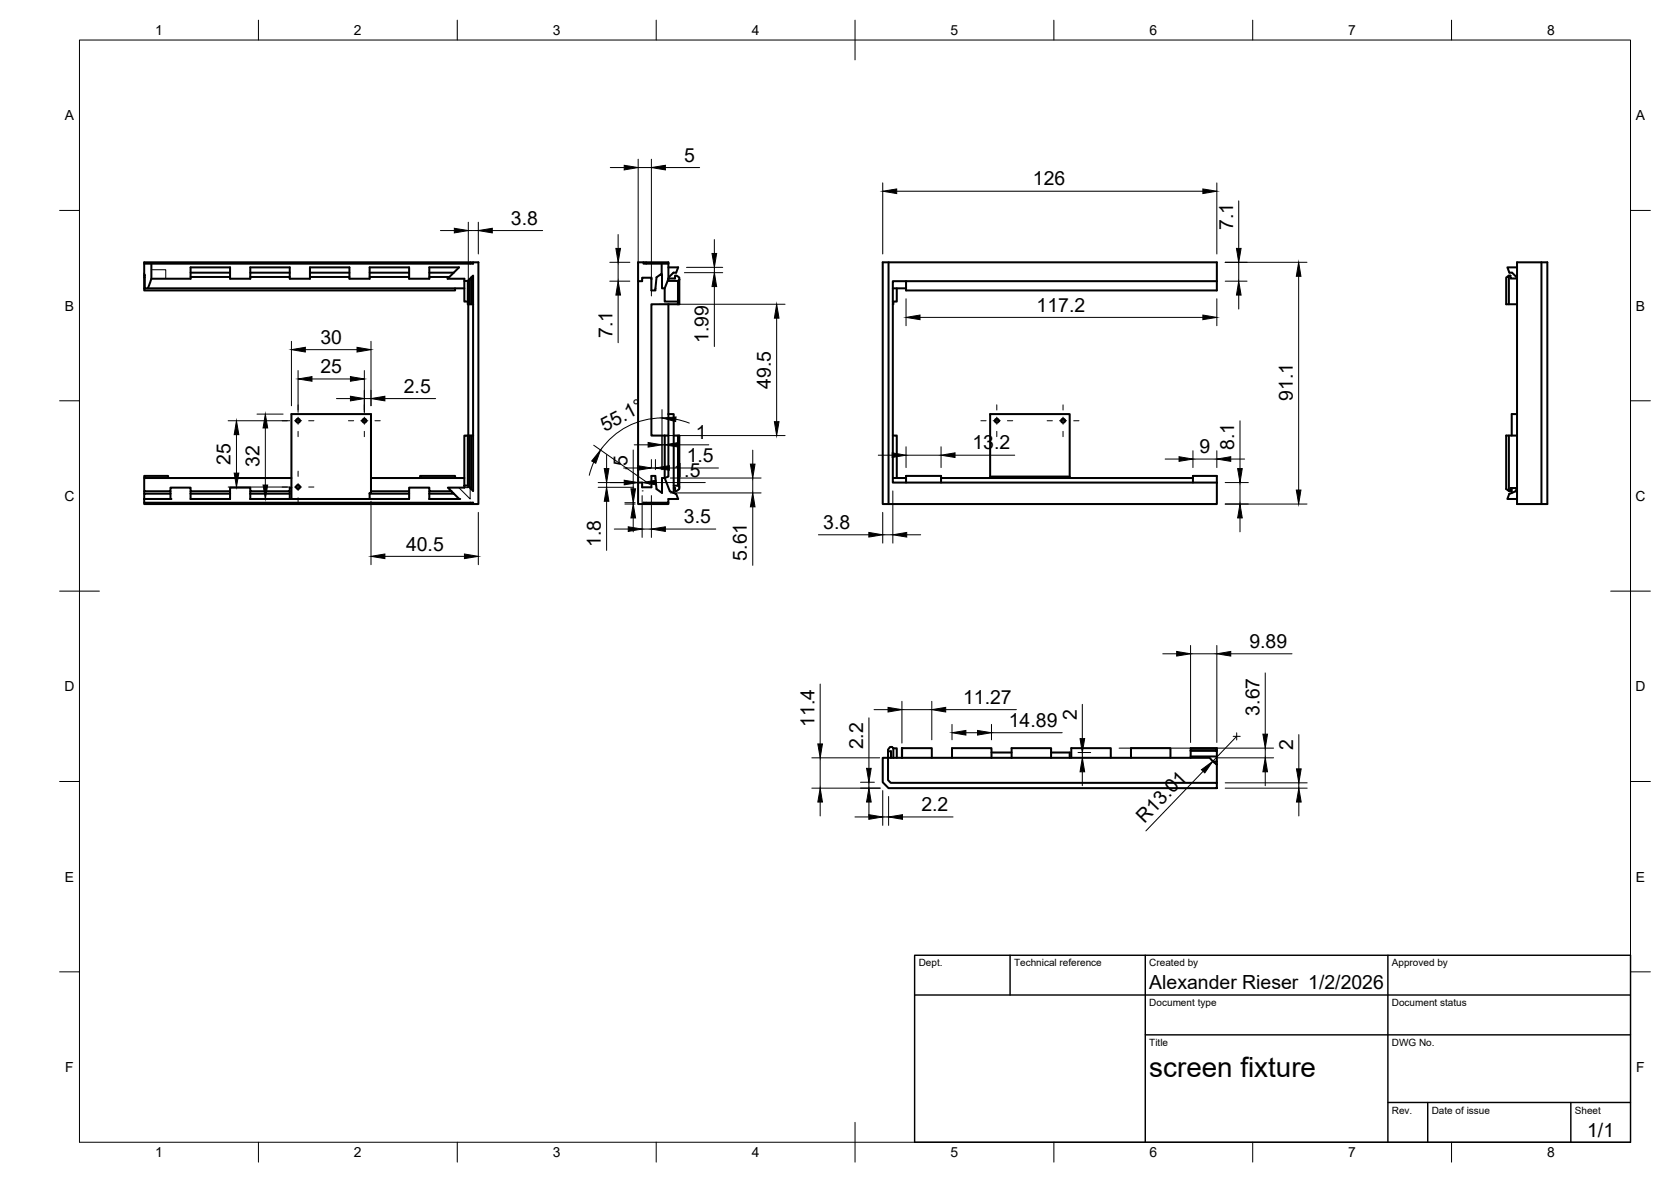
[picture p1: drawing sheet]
<svg xmlns="http://www.w3.org/2000/svg" width="420mm" height="297mm" viewBox="0 0 420 297" stroke-linecap="round" stroke-linejoin="round" font-family="sans-serif">
<!-- layer: Visible -->
<g fill="none" stroke="#000" stroke-width=".51">
<path d="M36.3 66.3v2.9h.1M36.3 69.7v2.8M36.4 72.5l-.1 .5h78.1v-.5M37.2 72.5h79.6M38.1 66.3v1.5a8.8 8.8 0 0 1-.9 4.7h-.8v-3.4l-.1 .1 .1 .5M38.1 70h9.8v-2.8h9.9v2.8h5.1v-2.8h10v2.8h5v-2.8h10v2.8h5v-2.8h10v2.8h5v-2.8h7.5l-2.9 2.8h4.3v5.8h.8M47.9 68.5h9.9M47.9 69.6h9.9M62.9 68.5h10M62.9 69.6h10M77.9 68.5h10M77.9 69.6h10"/>
<path d="M92.9 68.5h10M92.9 69.6h10M107.9 68.5h6.2M107.9 69.6h5.1M116.8 70.6h.8M117.8 76.5v33M118 76.5v-6.2l-.4 .3v5.9h1.4M118.3 65.9v.4M118.4 76.5v-6.7l.6-.5v7.2M118.4 69.8l-.4 .5M119 65.9v.4h-82.7v-.4h84v60.8h-1.3M119 76.5v46.9l-1.4-1.3"/>
<path d="M161.8 65.9v.4h6.3M162.5 65.9v.4M166.4 66.3v2.5M168.1 66.3v1.5a8.9 8.9 0 0 1-1 4.7h-.6l-.1-3.7-1.3 .9-.3 3.3h-1v-3.2h-2.3v.9h-1.1v50.6M168.1 66.3v-.4h-7.7v4.8M168.1 67.2h2.4l-.5 1.3h-.7l-1.1 1.1-.1 .4v.6h2.4v5.2h-3.4v-3.3M168.1 76.5v27.6M168.1 70h1.6v-.7h.4l.7 .5v.5M170.5 76.5h-6.7v33h3.3M170.5 75.8v.7M170.8 70.3v6.2h-.3M170.8 70.3l-.3 .3"/>
<path d="M223.4 65.9v60.8M224.5 72.5h3.3M224.6 75.8l-.1 .7M225.5 72.5v3.3h-1M227.8 70.7v2.3h78.2v-7.1h-84v60.8h84v-5.4M306 70.7h-81.5v50.6h81.5M379.4 76.5v-7.2l-.7 .5v6.7h2.7M381.4 65.9h7.7v60.8h-7.7zM381.4 67.2h-2.4l.5 1.3h.7l1.2 1.5h-1.6v-.7h-.4M387.6 65.9v60.8M116.8 109.5h.8v12.6h-.8zM117.6 109.5h1.4"/>
<path d="M118 109.5v12.9M118.4 109.5v13.4M167.1 109.5v10.6h-.6v3.8l-1.4-1-.3-3.3h-1v2.9h-2.3v-1.2h-1.1M167.1 109.5h1M168.1 104.1v15.7l-1 .3 1.3 3.4 1.6 .6 .5 1.3h-2.4v.9h-6.3v.4h.7M168.1 104.1h1.3v19.8M169.4 109.5h1.1v12.6h-1.1M170.5 109.5h.3v12.9M224.5 109.5h1v10.6M249 119.8v-15.7h20v15.7M379.4 109.5v13.9M381.4 109.5h-2.7v13.4l.7 .5h.4v-.8h1.6"/>
<path d="M381.4 104.1h-1.3v5.4M36.3 120.1v-.5h6v.5M36.3 125.4h6.6M36.3 126.3h82.7v.4h-.7v-.4M36.3 125.4v1.3h82M36.3 123.5v.6M42.9 124.1h-6.6v1.3M42.9 123.5v1.9M47.9 125.4h9.9M47.9 123.5v1.9M57.8 123.5v.6h-9.9M57.8 124.1v1.3"/>
<path d="M62.9 125.4h10M62.9 123.5v1.9M72.9 123.5v.6h-10M72.9 124.1v1.3M73.3 120.1h-37v3.4h6.6v-1h5v1h9.9v-1h5.1v1h10v-1h.4M92.9 124.1v-.2h.4v-19.8h-20v21.3h29.6M92.9 124.1v1.3h10M92.9 124.1h10M93.3 120.1h23.5M102.9 123.5v1.9M105.6 120.1v-.5h8.8v.5M107.9 125.4h7.6"/>
<path d="M107.9 123.5v1.9M113.5 123.5l.6 .6h-6.2M114.1 124.1l1.4 1.3M116.8 122.1v.4h-4.2l.9 1h-5.6v-1h-5v1h-9.6M160.4 121.3v5.4h1.4M162.5 126.3v.4h5.6v-.4M170.5 122.1l.3 .3v.5l-.7 .5h-.4v-.8h-.3M224.5 120.1h3.3M227.8 121.3v-1.7h8.8v1.7M236.6 120.1h63.4M249 120.1v-.3h20v.3M300 121.3v-1.7h6v1.7"/>
<path d="M380.1 122.6v1.3M381.4 122.6l-.3 .9-1.6 .6-.5 1.3h2.4M222 190.4h1.3v5.6l.7 .7h82v1.4h-82.6l-1.4-1.5zM223.3 188.8h.7v1.6M224.6 188.1l-.3-.4h-.5l-.5 .7v2h80.9l1.8 1.7v4.6M224.6 188.1h.9v2.3M224.6 188.1v2.3M226.8 188h.1M226.8 188h7.5v2.4M226.8 188v.8M226.8 188v2.4M239.4 190.4v-2.4h9.9v2.4"/>
<path d="M249.3 189.1h5.1M254.4 190.4v-2.4h9.9v2.4M264.3 189.1h4.7v1.3M269.4 190.4v-2.4h9.9v2.4M284.4 190.4v-2.4h9.9v2.4M299.4 190.4v-.3h6.6v1.3h-1M299.4 188.7h6.6v1.4M299.4 188.5h6.6v-.5h-6.6v.7M299.4 188.7v1.4M305.8 192.1h.2M306 191.4v.7M306 188.5v.2"/>
<circle cx="74.9" cy="105.7" r=".5"/>
<circle cx="91.6" cy="105.7" r=".5"/>
<circle cx="250.6" cy="105.7" r=".5"/>
<circle cx="267.3" cy="105.7" r=".5"/>
<circle cx="74.9" cy="122.4" r=".5"/>
</g>
<!-- layer: Visible Narrow -->
<path d="M38.1 67.8h3.6v2.2M115.4 122.5l2.8 2.9v-2.8M117.8 122.2v.3h-1" fill="none" stroke="#000" stroke-width=".25"/>
<!-- layer: Visible -->
<g fill="#000">
<circle cx="42.9" cy="125.4" r=".25"/>
<circle cx="72.9" cy="125.4" r=".25"/>
<circle cx="115.5" cy="125.4" r=".25"/>
</g>
<!-- layer: BORDER -->
<g fill="none" stroke="#000" stroke-width=".25">
<path d="M20 10.1h390v276.9h-390zM65 5.1v5M115 5.1v5M165 5.1v5M215 5.1v10M265 5.1v5M315 5.1v5M365 5.1v5M15 52.9h5M410 52.9h5M15 100.7h5M410 100.7h5"/>
<path d="M15 148.6h10M405 148.6h10M15 196.4h5M410 196.4h5M15 244.2h5M410 244.2h5M65 287v5M115 287v5M165 287v5M215 282.1v9.9M265 287v5M315 287v5"/>
<path d="M365 287v5"/>
</g>
<!-- layer: TITLEBLOCK -->
<path d="M230 240.1h180v46.9h-180zM230 250h180M254 240.1v9.9M288 240.1v46.9M349 240.1v46.9M288 260.1h122M349 277.1h61M359 277.1v9.9M395 277.1v9.9" fill="none" stroke="#000" stroke-width=".36"/>
<!-- layer: Smart Centers -->
<g fill="none" stroke="#000" stroke-width=".25">
<path d="M71 105.7h1.3M74 105.7h1.8M75 101.7v1.3M75 104.8v1.8M75 108.4v1.3M75 118.4v1.3M77.6 105.7h1.3M87.6 105.7h1.3M90.7 105.7h1.8M91.6 101.7v1.3M91.6 104.8v1.8M91.6 108.4v1.3"/>
<path d="M94.3 105.7h1.3M246.6 105.7h1.3M249.7 105.7h1.8M250.6 101.7v1.3M250.6 104.8v1.8M250.6 108.4v1.3M253.3 105.7h1.3M263.3 105.7h1.3M266.4 105.7h1.8M267.3 101.7v1.3M267.3 104.8v1.8M267.3 108.4v1.3"/>
<path d="M270 105.7h1.3M71 122.4h1.3M74 122.4h1.8M75 121.5v1.8M75 125.1v1.3M77.6 122.4h1.3M310.1 185h1.7M311 184.2v1.8"/>
</g>
<!-- layer: FD_Dimensions -->
<g fill="none" stroke="#000" stroke-width=".25">
<path d="M110.7 57.9h3.5M117.8 55.8v18.6M117.8 57.9h2.5M120.3 55.8v8M123.8 57.9h12.6M153.5 42.1h3.5M155.4 58.9v3.5M160.5 40v28.6M160.5 42.1h3.3M163.8 40v34.4M167.3 42.1h8.6M222 46v17.8"/>
<path d="M225.5 48.1h77M306 46v17.8M311.5 50.5v11.9M153.3 65.9h5.1M153.3 70.7h5.1M155.4 65.9v4.8M155.4 74.2v11.9M165.9 76.5h31.5M172.1 68.5h9.6M172.6 67.2h9.1M179.6 60.2v3.5M179.6 67.2v1.3"/>
<path d="M179.6 72v15.1M195.3 80v26M227.8 75.1v6.8M231.3 79.8h71.2M306 75.1v6.8M308.1 65.9h20.5M308.1 70.7h5.5M311.5 65.9v4.8M311.5 74.2v3.5M326.5 69.4v53.8M73.3 85.8v16.2M75 93.1v10.5"/>
<path d="M76.8 87.9h13M78.4 95.2h9.7M91.6 93.1v10.5M93.3 85.8v16.2M57.4 105.7h15.4M59.5 109.2v9.7M64.6 104.1h6.6M66.7 107.6v14.3M84.6 100.2h3.5M91.6 100.2h1.7M96.8 100.2h12.7M149.3 111.9l14 9.8"/>
<path d="M149.3 116.1l-1.1 3.3M152.5 114.3v3.5M156.8 117.6h3.5M159.2 113.1v9.7M159.5 111.8h3.5M163.8 115.5v2M163.8 117.6h1M164.8 115.5v2.5M165.9 109.5h31.5M166.5 102.9v15.1M166.5 111.8h.6M166.5 105a18.8 18.8 0 0 0-15.5 8.1"/>
<path d="M167.1 109.7v8.3M168.3 117.6h12.4M169.9 105.4l3.4 .9M170.6 111.8h7.6M189.3 113.1v3.5M220.8 114.4h3.5M227.8 112.3v5.2M227.8 114.4h8.8M236.6 112.3v5.2M240.1 114.4h15M293 115.4h3.5M300 113.3v4.2"/>
<path d="M300 115.4h6M306 113.3v4.2M309.5 115.4h3.4M311.8 105.8v12M57.4 122.4h15.4M64.6 125.4h6.6M93.3 126v15.9M96.8 139.8h20M120.3 128.8v13.1M150.4 121.3h9M150.4 122.5h9M152.5 121.3v1.2"/>
<path d="M152.5 126v12.3M154.5 133h3.5M157.1 126.7h2.6M157.1 126.3h2.6M159.2 126.3v.4M159.2 130.2v3.5M160.5 121.3h1M161.5 123.4h.1M161.5 124.6v10.5M161.5 133h2.3M163.8 124.6v10.5M165 121.3h12.3"/>
<path d="M167.3 133h12.7M168.6 120.1h22.8M168.6 123.9h22.8M189.3 120.1v3.8M189.3 127.4v14.7M205.8 134.4h12.7M222 128.8v7.7M222 134.4h2.5M224.5 123.4v13.1M228 134.4h3.5M308.1 126.7h20.5M308.1 121.3h5.8"/>
<path d="M311.8 121.3v5.4M311.8 130.2v3.5M206.2 171.9v15.1M219.8 178.3h3.5M226.8 176.2v10.5M226.8 178.3h7.5M234.3 176.2v9.7M237.8 178.3h17.8M272.1 177v8.6M292.4 164.3h3.5M299.4 162.2v24.4M299.4 164.3h6.6"/>
<path d="M306 162.2v24.4M309.5 164.3h15.4M318.1 169.1v15.4M204.1 190.4h17.1M204.1 198.1h17.2M206.2 190.4v7.7M216.4 196.6h3.5M218.5 180.4v12.7M218.5 196.6v1.5M222 198.7v8.7M239.4 182v3.9M242.9 184.1h2.9"/>
<path d="M249.3 182v3.9M249.3 184.1h17.8M271.1 189.1h3.1M272.1 189.1v1.3M272.1 194v3.4M281.4 188h38.8M302.5 193.8l-14.4 15M306.3 190.4h13.9M308.1 198.1h20.6M308.1 196.7h20.6M311 185l-6.1 6.3M318.1 188v2.4"/>
<path d="M318.1 194v3.4M326.6 184.6v8.6M326.6 196.7v1.4M206.2 201.6v3.4M215 205.3h3.5M218.5 201.6v3.4M222 205.3h1.4M223.4 200.2v7.2M226.9 205.3h12.7M326.6 201.6v3.4"/>
</g>
<g fill="#000" stroke="#000" stroke-width=".25">
<path d="M114.2 57.4l3.6 .5-3.6 .6zM120.3 57.9l3.5-.5v1.1zM157 41.5l3.5 .6-3.5 .6zM163.8 42.1l3.5-.6v1.2zM222 48.1l3.5-.6v1.1zM302.5 47.5l3.5 .6-3.5 .5zM154.9 62.4h1.1l-.6 3.5zM155.4 70.7l.6 3.5h-1.1zM179 63.7h1.2l-.6 3.5zM179.6 68.5l.6 3.5h-1.2zM195.3 76.5l.6 3.5h-1.2zM227.8 79.8l3.5-.6v1.1z"/>
<path d="M302.5 79.2l3.5 .6-3.5 .5zM311.5 70.7l.6 3.5h-1.2zM310.9 62.4h1.2l-.6 3.5zM326.5 65.9l.6 3.5h-1.2zM73.3 87.9l3.5-.6v1.2zM75 95.2l3.4-.6v1.2zM88.1 94.6l3.5 .6-3.5 .6zM88.1 99.6l3.5 .6-3.5 .5zM89.8 87.3l3.5 .6-3.5 .6zM93.3 100.2l3.5-.6v1.1zM58.9 118.9h1.1l-.5 3.5zM59.5 105.7l.5 3.5h-1.1z"/>
<path d="M66.7 104.1l.6 3.5h-1.2zM151 113.1l-1.2 3.3-1-.5zM151.9 117.8h1.2l-.6 3.5zM160.3 117l3.5 .6-3.5 .6zM163 111.2l3.5 .6-3.5 .6zM164.8 117.6l3.5-.6v1.2zM166.5 105l3.5-.2-.1 1.1zM167.1 111.8l3.5-.6v1.2zM188.7 116.6h1.1l-.5 3.5zM194.7 106h1.2l-.6 3.5zM224.3 113.8l3.5 .6-3.5 .6zM236.6 114.4l3.5-.6v1.2z"/>
<path d="M296.5 114.8l3.5 .6-3.5 .5zM306 115.4l3.5-.6v1.1zM311.2 117.8h1.2l-.6 3.5zM66.1 121.9h1.2l-.6 3.5zM93.3 139.8l3.5-.6v1.2zM116.8 139.2l3.5 .6-3.5 .6zM152.5 122.5l.6 3.5h-1.2zM157 120.7l3.5 .6-3.5 .5zM158 132.4l3.5 .6-3.5 .5zM159.2 126.7l.6 3.5h-1.2zM158.6 122.8h1.2l-.6 3.5zM161.5 121.3l3.5-.6v1.1z"/>
<path d="M163.8 133l3.5-.6v1.1zM189.3 123.9l.5 3.5h-1.1zM218.5 133.8l3.5 .6-3.5 .6zM224.5 134.4l3.5-.6v1.2zM311.8 126.7l.6 3.5h-1.2zM325.9 123.2h1.2l-.6 3.5zM223.3 177.8l3.5 .5-3.5 .6zM234.3 178.3l3.5-.5v1.1zM295.9 163.7l3.5 .6-3.5 .6zM306 164.3l3.5-.6v1.2zM205.6 187h1.2l-.6 3.4zM217.9 193.1h1.2l-.6 3.5z"/>
<path d="M239.4 184.1l3.5-.5v1.1zM245.8 183.6l3.5 .5-3.5 .6zM272.1 190.4l.6 3.6h-1.1zM271.6 185.6h1.1l-.6 3.5zM302.1 193.4l2.8-2.1-2 2.9zM318.1 190.4l.6 3.6h-1.2zM317.5 184.5h1.2l-.6 3.5zM326 193.2h1.2l-.6 3.5zM206.2 198.1l.6 3.5h-1.2zM218.5 198.1l.6 3.5h-1.2zM218.5 204.7l3.5 .6-3.5 .6zM223.4 205.3l3.5-.6v1.2z"/>
<path d="M326.6 198.1l.6 3.5h-1.2z"/>
</g>
<text font-size="7" x="289" y="270.6">screen fixture</text>
<g font-size="4.9">
<text x="172" y="40.6">5</text>
<text x="259.7" y="46.6">126</text>
<text x="128.5" y="56.5">3.8</text>
<text x="310.1" y="57.8" transform="rotate(-90 310.1 57.8)">7.1</text>
<text x="260.6" y="78.4">117.2</text>
<text x="80.6" y="86.4">30</text>
<text x="154" y="85" transform="rotate(-90 154 85)">7.1</text>
<text x="178.2" y="86.2" transform="rotate(-90 178.2 86.2)">1.99</text>
<text x="80.6" y="93.8">25</text>
<text x="101.5" y="98.7">2.5</text>
<text x="193.8" y="97.6" transform="rotate(-90 193.8 97.6)">49.5</text>
<text x="325.1" y="100.7" transform="rotate(-90 325.1 100.7)">91.1</text>
<text x="152" y="108.5" transform="rotate(-27 152 108.5)">55.1°</text>
<text x="175" y="110.4">1</text>
<text x="244.5" y="112.9">13.2</text>
<text x="301.6" y="113.9">9</text>
<text x="310.3" y="113.1" transform="rotate(-90 310.3 113.1)">8.1</text>
<text x="58" y="116.8" transform="rotate(-90 58 116.8)">25</text>
<text x="65.3" y="117.4" transform="rotate(-90 65.3 117.4)">32</text>
<text x="157.8" y="118.4" transform="rotate(-90 157.8 118.4)">.5</text>
<text x="169.3" y="119.8">1.5</text>
<text x="172.7" y="116.1">1.5</text>
<text x="172" y="131.5">3.5</text>
<text x="151.1" y="137.4" transform="rotate(-90 151.1 137.4)">1.8</text>
<text x="207" y="132.9">3.8</text>
<text x="102.1" y="138.4">40.5</text>
<text x="187.8" y="140.9" transform="rotate(-90 187.8 140.9)">5.61</text>
<text x="314.2" y="162.8">9.89</text>
<text x="242.2" y="176.9">11.27</text>
<text x="316.7" y="179.8" transform="rotate(-90 316.7 179.8)">3.67</text>
<text x="204.8" y="182.6" transform="rotate(-90 204.8 182.6)">11.4</text>
<text x="253.7" y="182.7">14.89</text>
<text x="270.7" y="180.9" transform="rotate(-90 270.7 180.9)">2</text>
<text x="217.1" y="188.3" transform="rotate(-90 217.1 188.3)">2.2</text>
<text x="325.2" y="188.5" transform="rotate(-90 325.2 188.5)">2</text>
<text x="231.7" y="203.9">2.2</text>
<text x="287.8" y="207.1" transform="rotate(-46 287.8 207.1)">R13.01</text>
<text x="289" y="248.5">Alexander Rieser 1/2/2026</text>
<text x="399.1" y="285.7">1/1</text>
</g>
<g font-size="3.5">
<text x="39" y="8.8">1</text>
<text x="89" y="8.8">2</text>
<text x="139" y="8.8">3</text>
<text x="189" y="8.8">4</text>
<text x="239" y="8.8">5</text>
<text x="289" y="8.8">6</text>
<text x="339" y="8.8">7</text>
<text x="389" y="8.8">8</text>
<text x="16.3" y="30.2">A</text>
<text x="411.3" y="30.2">A</text>
<text x="16.3" y="78">B</text>
<text x="411.3" y="78">B</text>
<text x="16.2" y="125.9">C</text>
<text x="411.2" y="125.9">C</text>
<text x="16.2" y="173.7">D</text>
<text x="411.2" y="173.7">D</text>
<text x="16.3" y="221.6">E</text>
<text x="411.3" y="221.6">E</text>
<text x="16.4" y="269.4">F</text>
<text x="411.4" y="269.4">F</text>
<text x="39" y="290.8">1</text>
<text x="89" y="290.8">2</text>
<text x="139" y="290.8">3</text>
<text x="189" y="290.8">4</text>
<text x="239" y="290.8">5</text>
<text x="289" y="290.8">6</text>
<text x="339" y="290.8">7</text>
<text x="389" y="290.8">8</text>
</g>
<g font-size="2.5">
<text x="231" y="242.9">Dept.</text>
<text x="255" y="242.9">Technical reference</text>
<text x="289" y="242.9">Created by</text>
<text x="350" y="242.9">Approved by</text>
<text x="289" y="252.8">Document type</text>
<text x="350" y="252.8">Document status</text>
<text x="289" y="262.9">Title</text>
<text x="350" y="262.9">DWG No.</text>
<text x="350" y="279.9">Rev.</text>
<text x="360" y="279.9">Date of issue</text>
<text x="396" y="279.9">Sheet</text>
</g>
</svg>
